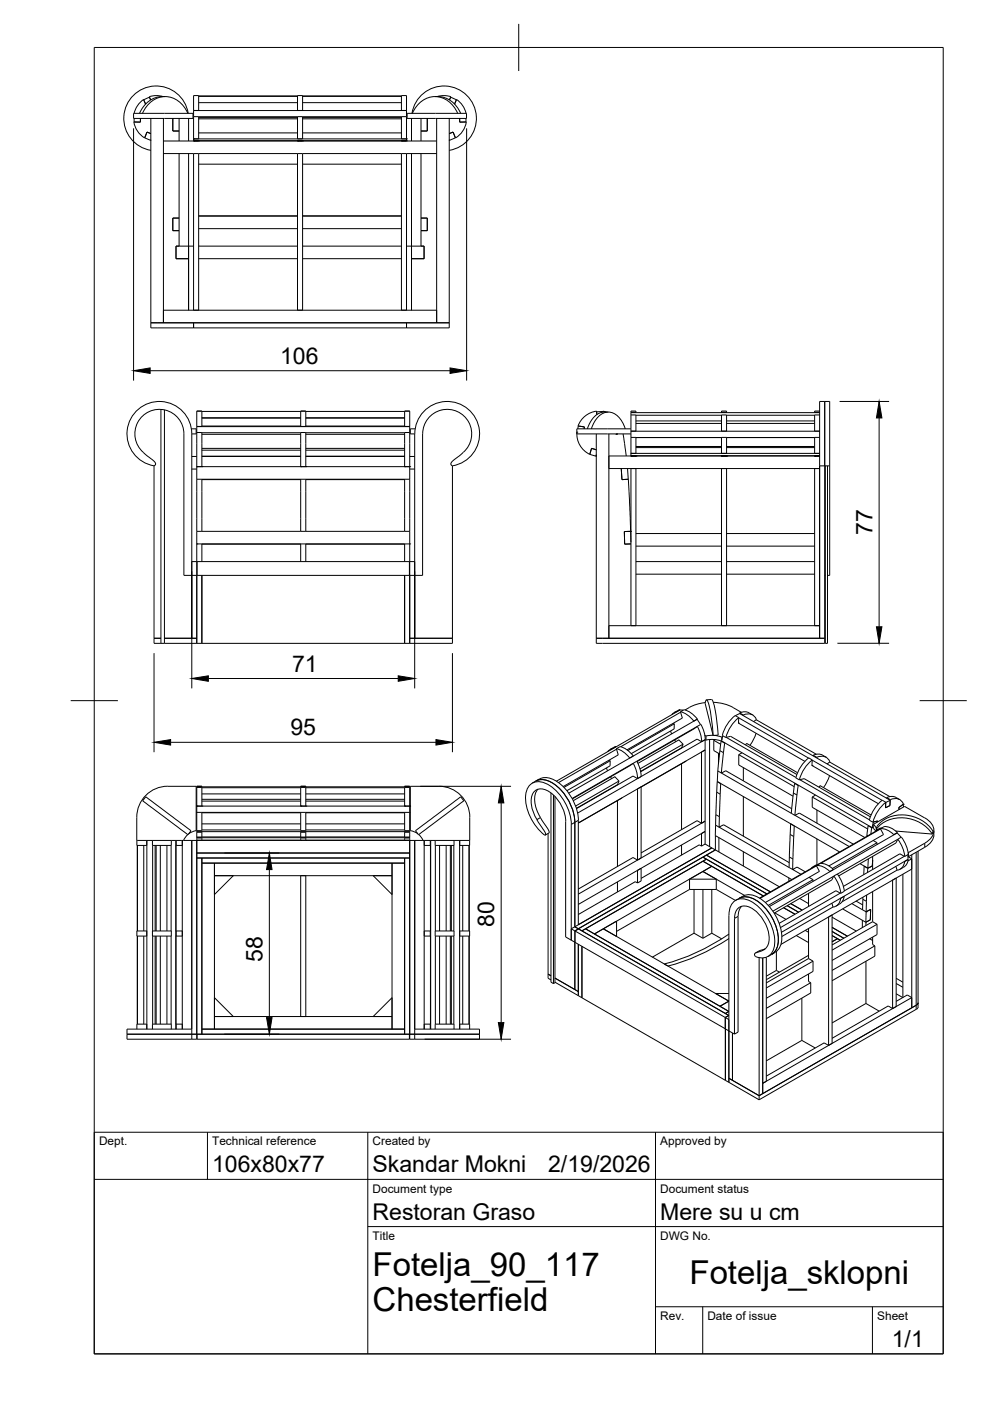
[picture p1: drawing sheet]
<svg xmlns="http://www.w3.org/2000/svg" width="210mm" height="297mm" viewBox="0 0 210 297" stroke-linecap="round" stroke-linejoin="round" font-family="sans-serif">
<!-- layer: Visible -->
<g fill="none" stroke="#000" stroke-width=".21">
<path d="M28.3 24h12.6v1.1h-12.6zM28.4 25.1v.8h1.4M29.8 25.9h-1.4l.6 1.6 .7 1 1 .7 .5-1.2M29.8 25.1v.8M30.2 24a5.1 5.1 0 0 1 7-3 6 6 0 0 1 2.6 3M31.2 28l.8 .3M31.2 28l-.5 1.2 1.2 .5 .1-.1M32 25.1v44.4h63.2v-44.4M32 29.7v.1M34.5 20.5l-1.4-.2-1.5 .2 .3 .7-.2-.6-1.2 .6 .4 .9-.4-1-1.3 1.3-.8 1.6M34.6 25.1v43.3M34.6 29.9h58"/>
<path d="M34.6 32.6h58M35 20.5a5.3 5.3 0 0 0-5.4 3.5M36.6 25.1v2.7h1.4M38 25.1v4.8M38 32.6v19.6M39.9 24a6.9 6.9 0 0 0-11.6-3.8 6.9 6.9 0 0 0 3.7 11.7M40 25.1v4.8M40 32.6v33.2M41 29.4h.1M41 23.4v-3.1h1.1v3.1M41 24.7v4.7M41 29.9h.1"/>
<path d="M41 23.4v1.3M41 29.4v.5M41 32.6v33.2M41 23.4h45.2M41 24.7h45.2M41 29.4h45.2M41 29.8h45.2M42.1 24.7v4.7M42.1 29.9h.1M42.1 34.8h21M42.1 28.2h21M42.1 20.3h21"/>
<path d="M42.1 20.4h21M42.1 21.8h21M42.1 24.9h21M42.1 25.2h21M42.1 23.4h.1M42.1 29.8v.1M42.1 32.6v33.2M63.1 23.4v-3.1h1.1v3.1M63.1 24.7v4.7M63.1 29.9h.1M63.1 23.4h.1M63.1 29.8v.1"/>
<path d="M63.1 32.6v33.2M64.2 24.7v4.7M64.2 29.9h.1M64.2 34.8h20.9M64.2 28.2h20.9M64.2 20.3h20.9M64.2 20.4h20.9M64.2 21.8h20.9M64.2 24.9h20.9M64.2 25.2h20.9M64.2 23.4h.1M64.2 29.8v.1"/>
<path d="M64.2 32.6v33.2M85.1 23.4v-3.1h1.1v3.1M85.1 24.7v4.7M85.1 29.9h.1M85.1 23.4h.1M85.1 29.8v.1M85.1 32.6v33.2M86.2 24.7v4.7M86.2 29.9h.1M86.2 29.4h.1M86.2 23.4v1.3M86.2 29.4v.5"/>
<path d="M86.2 32.6v33.2M86.3 24h12.6v1.1h-12.6zM87.2 25.1v4.8M87.2 32.6v33.2M87.4 24a6.9 6.9 0 0 1 11.6-3.8 6.9 6.9 0 0 1-3.7 11.7M87.4 24a5.1 5.1 0 0 1 7-3 6 6 0 0 1 2.6 3M89.3 25.1v4.8M89.3 32.6v19.6M90.6 25.1v2.7h-1.3M92.2 20.5a5.3 5.3 0 0 1 5.5 3.5M92.6 25.1v43.3M92.7 20.5l1.5-.2 1.4 .2"/>
<path d="M95.2 29.7l.1 .1M95.6 20.5l-.3 .7 .2-.6 1.3 .6-.4 .9 .4-1 .5 .4 1.1 1.4 .4 1.1M97.5 25.1v.8M97.5 25.9h1.4l-.6 1.6-.8 1-.9 .7-.5-1.2-.9 .3 .9-.3 .4 1.2-1.2 .5-.1-.1M98.8 25.1v.8h-1.3M38 46.2h-1.4v2.7h1.4M41 52.2h-3.7v2.6h2.7M42.1 52.2h21M42.1 54.8h21M42.1 48.5h21M42.1 45.8h21M64.2 52.2h20.9"/>
<path d="M64.2 54.8h20.9M64.2 48.5h20.9M64.2 45.8h20.9M86.2 52.2h3.7v2.6h-2.7M89.3 46.2h1.3v2.7h-1.3M32 68.4h63.2M34.6 65.8h58M41 68.4v1.1M86.2 68.4v1.1M32.7 98.8v37.6h63.2v-37.6M34.1 86.8v49.6M34.9 86.9v49.5"/>
<path d="M39 92v30h2.7M39 92a5.2 5.2 0 0 0-7.8-4.5 5.2 5.2 0 0 0-.2 9l1.2 .9a1.16 1.16 0 0 1 .8 1.1l-.3 .3M40.6 90.9h1v1.1h-.9v43.3M40.7 92a6.9 6.9 0 0 0-6.5-6.9 6.9 6.9 0 0 0-7.2 6.1 6.9 6.9 0 0 0 5.7 7.6M40.7 99.4h1M40.7 96.8h1M41.7 98.9v37.5M41.7 98.9h.1M41.7 91.7v7.2M41.7 91.7h1.1v7.2M41.7 87.2v3.2M41.7 87.2h1.1"/>
<path d="M41.7 90.4v1.3M41.7 98.9h45.2M41.7 90.4l45.2 .1M42.8 98.9h.1M42.8 87.2v3.2M42.8 90.4v.1M42.8 96.8h21M42.8 88.6h21M42.8 87.2h21M42.8 88.7h21M42.8 90.3h21M42.8 92.1h21"/>
<path d="M42.8 91.7h21M42.8 96.7h21M42.8 95.4h21M42.8 95.1h21M63.8 98.9h.1M63.8 98.9v-7.2h1v7.2M63.8 87.2v3.2M63.8 87.2h1M63.8 90.4v.1M64.8 98.9h.1M64.8 87.2v3.2M64.8 96.8h21"/>
<path d="M64.8 88.6h21M64.8 87.2h21M64.8 88.7h21M64.8 90.3h21M64.8 92.1h21M64.8 91.7h21M64.8 96.7h21M64.8 95.4h21M64.8 95.1h21M64.8 90.4v.1M85.8 98.9h.1M85.8 87.2v3.2"/>
<path d="M85.8 87.2h1.1M85.8 90.4v.1M86.9 98.9v37.5M86.9 98.9h.1M86.9 91.7h-1.1v7.2M86.9 91.7v7.2M86.9 87.2v3.2M86.9 90.4v1.3M86.9 99.4h1M86.9 96.8h1M87.9 92a6.9 6.9 0 0 1 6.5-6.9 6.9 6.9 0 0 1 7.2 6.1 6.9 6.9 0 0 1-5.7 7.6M88 90.9h-1v1.1h.9v43.3"/>
<path d="M89.6 92v30h-2.7M89.6 92a5.2 5.2 0 0 1 7.4-4.8 5.2 5.2 0 0 1 1.3 8.7M98.2 95.9l-1.8 1.5a1.16 1.16 0 0 0-.8 1.1l.3 .3M122.3 91.6h.1M122.3 91.6a4.8 4.8 0 0 0 2.7 4.7M123.9 90.5l-.1 .4M123.9 90.5l-1.3-.2-.1 .6M125.1 96.3l1.2 .4M125.4 90.9a4.4 4.4 0 0 1 3.6-3.5 4.4 4.4 0 0 1 3.6 3.5M125.4 95l1 .4-1-.3-.3 1.2zM126.4 96.7l.1 .1M126.4 96.5v.3"/>
<path d="M126.4 96.4l-.1 .3M126.5 87.2v.7v-.6l1.3-.1v.2v-.2l.8 .2M126.5 87.2a4.9 4.9 0 0 0-3.9 3.1l1.3 .2M129 87.4a3.9 3.9 0 0 0-4.2 2.7l-.3 .8M129.1 96.7h44.7M129.1 99.3h44.7M129.1 92v43.3M130.6 92h.4M131.7 99.3l.2 2.4 1.3-.1M132.1 92l.7 4.7M133.1 99.3l.1 2.3M133.8 87.4v-.2h1v.2"/>
<path d="M133.8 88h1v3.4M133.8 96.7h.1M133.8 92.7v3.4M133.8 88v2.9M133.8 90.9h-11.5v1.1h11.5M133.8 96.1h.1M133.8 87.4h1M133.8 91.4h1M133.8 92.7h40M133.8 96.1h40M133.8 87.4v.6M133.8 90.9v1.8"/>
<path d="M133.8 96.1v.6M133.8 99.3v33.4M133.8 91.4h40M133.8 87.5h40M133.8 96.6h40M134.8 92.7v3.4M134.8 96.7h.1M134.8 87.4v.1M134.8 91.4h.1M134.8 96.6v.1M134.8 99.3v33.4M134.8 94.7h18.2"/>
<path d="M134.8 89.8h18.2M134.8 89.2h18.2M134.8 88h18.2M134.8 94.9h18.2M153 87.4v-.2h1.1v.2M153 91.4v-3.4h1.1v3.4M153 96.7h.1M153 92.7v3.4M153 87.4h1.1M153 91.4h1.1M153 87.4v.1M153 91.4h.1"/>
<path d="M153 96.6v.1M153 99.3v33.4M154.1 92.7v3.4M154.1 96.7h.1M154.1 87.4v.1M154.1 91.4h.1M154.1 96.6v.1M154.1 99.3v33.4M154.1 94.7h18.6M154.1 89.8h18.6M154.1 89.2h18.6M154.1 88h18.6"/>
<path d="M154.1 94.9h18.6M172.7 96.7h.1M172.7 92.7v3.4M172.7 87.4v.1M172.7 91.4h.1M172.7 96.6v.1M172.7 99.3v33.4M172.7 87.4h1.1M172.7 91.4h1.1M173.8 98.8v-13.7h2.1v13.7M173.8 88h-1.1v3.4M173.8 87.2h-1.1v.2"/>
<path d="M173.8 98.8v36.5M173.8 98.8h2.1M174.9 85.1v51.3h-48.5v-44.4M175 98.8v37.6h.5v-37.6M175.9 98.8v23.2h-.4M40.7 119.1h47.2M41.7 115.3h.1M41.7 112.7h45.2M41.7 101.6h45.2M41.7 115.3h45.2M41.8 119.1v2.9h45v-2.9M42.8 101.6v11.1"/>
<path d="M42.8 115.3v3.8M42.8 101.7h21M63.8 101.6v11.1M63.8 115.3v3.8M64.8 101.6v11.1M64.8 101.7h21M64.8 115.3v3.8M85.8 101.6v11.1M85.8 115.3v3.8M86.9 115.3h.1M133.2 101.6l.5 11.1M133.7 112.7h.1"/>
<path d="M133.7 112.7h-1.3v2.7l1.4-.1M133.7 112.7l.1 2.3M134.8 119.1h18.2M134.8 113.1h18.2M134.8 115.8h18.2M154.1 119.1h18.6M154.1 113.1h18.6M154.1 115.8h18.6M32.7 135.3h1.4M34.9 135.3h6.8M42.8 122v14.4M85.8 122v14.4"/>
<path d="M86.9 135.3h9M126.4 135.3h48.5M129.1 132.7h44.7M134.8 121.7h18.2M154.1 121.7h18.6M174.9 122h.1M130.6 158.3l-1.3 .7-.5 .4M130.6 158.3v.1M130.6 158.3l-1.3 .6M130.7 158.7l1.4 .7 1.4 1.3M130.7 158.8l-12.3 7.1M131.4 158.3l-.7 .4 .4 1.3-11.7 6.8"/>
<path d="M131.5 158.3l1.4 .6 1.4 1.4M142.2 155l.2 .6M142.7 153.3l.3 .2M143 153.5l-.1 1-9.1 5.3M143 153.5l-9.9 5.6M143 156.9l.3 .3M143.4 150.9v.1M143.4 150.9l-.5 .2-.5 .4M143.7 150.7l-.8 .4M144.2 150.5h.1M144.2 150.5l-.8 .4M144.2 150.5l-26.2 15.1"/>
<path d="M144.2 150.5l.7 .1M144.2 150.5l-.5 .2M144.3 150.9l.7-.4 .5 .1 1.5 .9 .9 1M144.3 150.9l.4 1.3-11.8 6.8M144.3 150.9l1.4 .7 1.4 1.3M144.3 151l-12.7 7.3M144.5 158.6l.3-.8-.9-.9-8.7 5M144.5 158.6l-8.7 5M144.8 157.8l-9.1 5.2M147.1 152.9h.1M147.8 154.1l-12.8 7.3M147.8 152.5l-.7 .4"/>
<path d="M147.8 152.5l-27.2 15.7M147.8 152.5l.7 1.1M147.8 154l.7 1.6 .3 1.6M148.6 153.6l-13.6 7.9M148.6 153.6l.7 1.6 .2 1.6M149.4 155.9l.3 .1M149.5 156.8l-.8 .5-.9-.6-12 6.9M149.5 156.8v22.2M149.5 149.1l1.7 6.8h1.1M149.5 156.8l-27 15.6M149.5 149.1l.1-.4 .3-.3a21 21 0 0 1 1.3 7.5M149.5 149l-2.4 .5-1.9 1"/>
<path d="M149.7 156v.9l-.2-.1M149.7 156.9l1.6-.1 1.6 .3M149.8 148.4l1.1-.1a9.6 9.6 0 0 1 1.1 4.3l.3 3.3M150.5 156.8v22.7M151.2 155.9l-1.5 .1M151.2 148.9l1.4 .1 1.8 .5 2.8 1.5M151.3 157v2.1l1.2 .7M151.3 157l1.5 .8M151.4 155.9l1.6 .4M151.6 156.8l-.3 .2M152.3 159.7v2.2M152.9 157.1l-.7 6.4"/>
<path d="M152.9 157.1l.7 .5M153 157.1h-.1M153 157.1l31.9 18.4M153 156.3v.6M153.2 156.2l-.2 .1M153.2 156l-.2 1.1M153.6 157.6l-.6 6.3M153.8 157.5l-.2 .1M154 156.3l14.7 8.5M156.6 153.3h.1M156.6 153.3l14 8.1M156.6 152.2l-.7-.5-1 1-1.3 1.8-.5 1.4 .8 .5 1-.3 14 8.1"/>
<path d="M156.6 152.2v1.1M156.6 152.2l14.8 8.5M156.6 152.1l-1.4 1.6-.8 1.3-.5 1.4M156.8 151.2v.1M156.8 151.2l.8 .4M156.8 151.3l-.9 .4M156.8 151.3l31.9 18.4M156.8 151.1l.9-.2a2.49 2.49 0 0 1 1.9 .7M157.3 159.6l-.7 .4M157.6 151.6v.1M157.6 151.6a1.9 1.9 0 0 1 2.8 1l-.6 .4M158.3 157.6l10.8 6.2"/>
<path d="M158.3 157.6h.1M158.3 157.6l-.3 .3M160.3 155.5l-.5 1.3-.8 1.2M160.3 152.6l12.8 7.3M29 178.2h2.1M29.1 179.2v18.2M30.5 179.2v18.2M30.9 168.9l9.6 7.2-.6 .9-9.7-7.2zM31.1 178.2h1.2M31.1 179.2h.1M31.1 178.2v40M32.3 178.2v1h4v-1"/>
<path d="M32.3 178.2h4M32.4 179.2v18.2M32.9 179.2v18.2M33.1 179.2v18.2M34 179.2v18.2M35.4 179.2v18.2M36.3 179.2v18.2M36.3 178.2h1.1M37.3 179.2h.1M37.3 178.2v40M37.3 179.2v18.2M37.4 178.2h53.8"/>
<path d="M37.4 179.2h1.3M37.4 178.2v1M38.7 178.2v40M39.8 176.9l-.9 1.3M40 176.8l.9-.5 .7-.2v-9.4h-6a6.6 6.6 0 0 0-6.6 6.6v5.9h2.1M40.7 178.2v42.1M41.6 170.8h.1M41.6 172.3h.1M41.6 170.9h.1M41.7 177.5v42.8h-1M41.7 176.5v1M41.7 172.2v3.9"/>
<path d="M41.7 170.9h.1M41.7 166.9v4M41.7 166.9h1.1v4M41.7 170.9v1.3M41.7 176.1v.4M41.7 178.1h45.2M41.7 177.5h45.2M41.7 176.5h1.1M41.7 172.2h45.2M41.7 170.9h45.2M41.7 166.8h45.2M41.7 176.3h45.2"/>
<path d="M42.8 177.6v.5M42.8 176.5v1M42.8 172.2v3.9h-1.1M42.8 170.9h.1M42.8 166.8v-.1h-1.1v.2M42.8 176.3v.2M42.8 172.3h21M42.8 167h21M42.8 168.3h21M42.8 176h21M42.8 174.7h21M42.8 169.8h21"/>
<path d="M42.8 169.5h21M63.8 177.6v.5M63.8 176.5v1M63.8 172.2v3.9h1v-3.9M63.8 170.9h.1M63.8 170.9v-4h1v4M63.8 166.8v-.1h1v.1M63.8 176.3v.2M63.8 176.5h1M64.8 177.6v.5M64.8 176.5v1M64.8 170.9h.1"/>
<path d="M64.8 176.3v.2M64.8 172.3h21M64.8 167h21M64.8 168.3h21M64.8 176h21M64.8 174.7h21M64.8 169.8h21M64.8 169.5h21M85.8 177.6v.5M85.8 176.5v1M85.8 172.2v3.9h1.1M85.8 170.9h.1"/>
<path d="M85.8 166.8v-.1h1.1v.2M85.8 176.3v.2M85.8 176.5h1.1M86.9 177.5v42.8h1M86.9 176.5v1M86.9 172.2v3.9M86.9 170.9h.1M86.9 166.9h-1.1v4M86.9 166.9v4M86.9 170.9v1.3M86.9 176.1v.4M86.9 177.6h-45.2"/>
<path d="M86.9 170.8h.1M86.9 172.3h.1M87 176.1v-9.4h6a6.5 6.5 0 0 1 6.6 6.6v4.9h-2.1M87 176.1l1 .3 .6 .4M87.9 178.2v42.1M88.1 176.1l9.6-7.2 .6 .9-9.6 7.2zM88.8 176.9l.9 1.3M89.9 179.2h1.3M89.9 178.2v40M91.2 178.2h1.1M91.2 178.2v1M91.2 179.2h.1"/>
<path d="M91.3 179.2v18.2M91.3 178.2v40M92.3 178.2h4M92.3 178.2v40M93.2 179.2v18.2M94.6 179.2v18.2M95.5 179.2v18.2M95.7 179.2v18.2M96.2 179.2v18.2M96.3 178.2v1h-4M96.3 178.2h1.2M97.5 179.2h.1"/>
<path d="M97.5 178.2v40M98.1 179.2v18.2M99.4 179.2v18.2M99.5 179.2v18.2M99.6 178.2v1h-2.1M113.6 165.6a3.6 3.6 0 0 1 4.6 .2 10.8 10.8 0 0 1 4.4 8.1M113.6 165.6l-.8 .4M113.6 165.6a3.7 3.7 0 0 1 3.9 .6 10.8 10.8 0 0 1 4.4 8.1v22.2M113.9 173.8a5.9 5.9 0 0 1-.9-5.7 2.29 2.29 0 0 1 3.4-.2 8.2 8.2 0 0 1 3.5 6.2v24.6l1.2 .6M114.1 167.3a4.2 4.2 0 0 0-.4 4.3l.9 1.7M114.6 173.3l1.8 3v.3l-.8 .4M114.6 173.3l-.8 .5 1.9 2.9a.23 .23 0 0 1 0 .2 .23 .23 0 0 1-.2 .2"/>
<path d="M115.5 177.1a10.6 10.6 0 0 1-4-8.5 2.79 2.79 0 0 1 4.2-2.5 10.5 10.5 0 0 1 5.4 8.7v24.5M116.2 176.7v30.7l.6 .4M116.8 168.1v40.1l.5 .3M117.3 168.6v39.9M117.7 168.9v39.5l-.4 .1M122.6 173.9v22.2l28.3-16.3M122.6 174.5l26.9-15.5-.8 .4v15.1M128.6 162.8l.2 .6M129.2 161.2l.2 .1M129.4 161.3l-.1 1.1-9.1 5.2M129.4 161.3l-9.8 5.6M129.4 164.7l.3 .4"/>
<path d="M130.3 164.7h.1M130.3 164.7l1 .9M130.4 164.7l-8.9 5.1M130.9 166.4v.1M130.9 169.7v14M130.9 166.4l-8.7 5M131.2 165.6l-9.2 5.3M131.3 165.6l-.4 .8M131.9 169.1v.1M133.5 160.7h.1M134.2 161.9l-12.9 7.4M134.2 161.8l-12.9 7.6"/>
<path d="M134.3 161.8l.6 1.7 .3 1.6M134.3 160.3h-.1M134.3 160.3l-.8 .4M135 161.4l-.8 .4M135 161.4l.7 1.6 .2 1.6M135.2 167.3l.7-.5v15.1l-.7 .5zM135.2 165.1l-1-.6-12 6.9M135.9 164.6l-.7 .5M144.5 161.9v14M144.5 179.2v2.1M145.5 161.3v.1M148.7 174.5l.8-.4-26.9 15.5"/>
<path d="M148.7 174.5l-.9-.5-11.9 6.8M148.7 179.4v-2.7l.8-.4-26.9 15.5M148.7 179.4l-.4-.3-12.4 7.1M149.5 179l-.8 .4M149.5 179l1.4 .8M150.9 179.8l-29 16.7M150.9 179.8l.8 .4M151.7 177.2v3M151.7 174.9l.8 .5M151.7 174.9v2.3l16.2 9.3M152.1 165.7l-.4 9.2M152.1 165.7l.7 .4"/>
<path d="M152.1 165.7h.1M152.1 165.7l25.9 14.9M152.2 163.5l.8 .4M152.2 163.5l-.1 2.2M152.4 177.6v3M152.5 175.4h.1M152.5 175.4l.9-.5 13.9 8M152.5 175.4l14.8 8.5M152.8 166.1l-.3 9.3M152.8 166.1h.1M153 163.9l.9-.5 14 8.1M153 163.9l14.8 8.5"/>
<path d="M156.6 160v2.2l11.5 6.6M156.6 160l11.8 6.8M157.6 162.8v2.8M157.6 168.9v8.4M167.6 174.7l-.3 9.2M167.6 174.7h.1M167.6 174.7l.8 .4M167.8 172.4l.7 .5M168.4 175.1l-.3 9.2M168.4 175.1h.1M168.5 166.1l-.7 6.3M168.5 166.1l.7 .4"/>
<path d="M168.5 172.9l11.5 6.6M168.5 172.9l1-.5 11.4 6.6M168.6 166.1h-.1M168.7 164.9l.8 .4M169.2 166.5l-.7 6.4M169.3 166.5h-.1M169.5 165.3l1-.2 14 8.1M169.6 165.3l14.7 8.5M172.1 162.3h.1M172.1 162.3l14.1 8.1M172.2 161.1l-.7-.4-1 .9-1.3 1.9-.5 1.4M172.2 169v2.2l11.2 6.4"/>
<path d="M172.2 169l11.8 6.8M172.2 161.2l14.8 8.5M172.2 161.1l-.1 1.2M172.2 161.1l-1.5 1.6-.7 1.3-.5 1.3M172.4 160.1v.2M172.4 160.1l.8 .5M172.9 168.6l-.7 .4M173.2 160.6v.1M173.2 160.6a1.9 1.9 0 0 1 2.8 .9l-.6 .5M173.2 171.7v2.8M173.2 177.8v5.6M173.9 166.6l10.8 6.2"/>
<path d="M173.9 166.6l-.3 .3M174.4 160.1l.8 .4M174.4 160.1l-1.1-.2-.9 .2M175.9 164.4l-.5 1.4-.8 1.2M175.9 161.6l12.8 7.3M184.1 175.1l-.3 2.2M184.1 175.1l.7 .4M184.1 175.1h.1M184.3 173.9l.8 .4 1-.2M184.8 175.5l-.2 1.3M184.9 175.5l.2-.1-.3 .1M185.1 178.2l.8 .5"/>
<path d="M185.2 174.8l.6 .9M185.7 176.2a1.68 1.68 0 0 1-.6-1.4l6.7-3.8 4.3 2.4a2.74 2.74 0 0 1 1.3 4.3l-1.3 1.1M185.8 175.8a7.3 7.3 0 0 1 9.7-1.1 6.9 6.9 0 0 1 2.2 2.1M185.8 175.8v.2M185.9 175.2l-.1 .7h.3M185.9 176l.1 .1M185.9 175.2a7.3 7.3 0 0 1 9.8-1.1 6.9 6.9 0 0 1 2.1 2.1M185.9 176l-.3 .3M185.9 178.7v.4M185.9 178.7l-9.5 5.5M186.1 174.1l-.9 .2-.3 1.2M186.1 174.1l-.1 .2"/>
<path d="M186.7 175.7l.6 1.2-11.6 6.7M186.7 175.7a3.8 3.8 0 0 1 2.8 1.3M186.7 175.8l-12.7 7.3M186.7 175.6v-.1l-.8 .5M186.7 175.6l-25.7 14.8M187 175.5l-.3 .1M187.4 175.3l-.7 .4M187.4 175.3a3.8 3.8 0 0 1 2.9 1.2M187.8 170.1l-.7-.4-1.1 .9-1.2 1.9-.5 1.4M187.8 170.1l-.1 1.2M187.8 170.1l-1.5 1.5-.7 1.3-.5 1.4M188 169.1v.1"/>
<path d="M188 169.1l.7 .4v1.3M188 169.1l.9-.2a2.5 2.5 0 0 1 1.8 .6M188.7 170.8l-1 .5M188.7 169.7l-.9 .4-.1 1.2M188.7 169.7v1.1M188.8 169.5a1.9 1.9 0 0 1 2.8 1l-1 .7M189.9 176.2l7.8 .6M190.2 176.6l-.7 .4M190.2 176.6l.9 .9M190.2 176.6l-27.1 15.6M190.3 178l-12.8 7.3M190.4 177.9l-.5 .8-12.1 7"/>
<path d="M190.4 177.9l.8 1.6 .6 2.1M190.6 171.2v.4M191.1 177.5l-.7 .4M191.1 177.5l.9 1.5 .6 2.1M191.5 170.5h.1M191.5 170.5l.1 .6M191.5 170.5l-.9 .7M196.1 178.8l-3.5 2M197.8 176.2l-.1 .6M198 176.1v.9M198 176.9a3.3 3.3 0 0 1-1.9 2.7l-3.5 2M29.1 198.5v18.6"/>
<path d="M30.5 198.5v18.6M31.1 197.4h-2.1v1.1h2.1M31.1 197.4h.1M31.1 198.5h.1M32.3 197.4h4v1.1h-4zM32.4 198.5v18.6M32.9 198.5v18.6M33.1 198.5v18.6M34 198.5v18.6M35.4 198.5v18.6M36.3 198.5v18.6M37.3 197.4h.1"/>
<path d="M37.3 198.5h.1M37.3 198.5v18.6M37.4 198.5h1.3M37.4 197.4h1.3M37.4 197.4v1.1M41.7 180.9h45.2M41.7 181.9h45.2M42.8 181.9v37.4M42.8 183h43M45.5 185.7h37.6M45.5 183v35.2M49.5 185.7l-4 4"/>
<path d="M63.8 185.7v29.8M64.8 185.7v29.8M79.1 185.7l4 4M83.1 183v35.2M85.8 181.9v37.4M89.9 198.5h1.3M89.9 197.4h1.3M91.2 197.4v1.1M91.2 197.4h.1M91.2 198.5h.1M91.3 198.5v18.6M92.3 197.4h4v1.1h-4"/>
<path d="M93.2 198.5v18.6M94.6 198.5v18.6M95.5 198.5v18.6M95.7 198.5v18.6M96.2 198.5v18.6M97.5 197.4h.1M97.5 198.5h.1M97.5 197.4h2.1v1.1h-2.1M98.1 198.5v18.6M99.4 198.5v18.6M99.5 198.5v18.6M121.1 199.3l.8 .4"/>
<path d="M121.9 197.4v12.4M121.9 196.5l.7 .4M121.9 196.5l-.8 .4 .8 .5M121.9 197.4l.8-.4 31.8 18.3M121.9 197.4v2.4l31.9 18.3M121.9 197.4l31.9 18.3M122.6 196.9v.1M122.6 196.9l.8 .5M122.6 196.9l-.7 .5M124.1 196.9l30.4 17.5M124.1 196.9l-.7 .5M124.1 196.9l1.9 1.1"/>
<path d="M127.9 196.9l26.6 15.4M127.9 196.9l-1.9 1.1M127.9 196.9l2.8-1.6v3.3M130.9 187v2.1M135.2 182.4l-1-.6-11.6 6.7M135.2 184.5l.7-.4v2.7l-.7 .4zM135.2 187.2l-.5-.3-12.1 7M146.2 188.6l-15.5 8.9M146.2 188.6h5.7M147.2 197.9l1.8 1M147.2 188.6v9.3M147.2 197.9l-8.9 5"/>
<path d="M149 181.7l13.6 7.8-12.8-7.3M149 188.6v10.3M149 182.6l12.8 7.4-10.9-6.3M149 181.7l.8 .5M149 184.8l8.9 5.1M149 182.6l1.9 1.1M149 184.8l2.9 1.6M149.8 181.3l13.5 7.8M149.8 181.3l-.8 .4M149.8 182.2l-.8 .4M149.8 182.2l-26.4 15.2M150.9 197.9l-1.9 1"/>
<path d="M150.9 188.6v9.3M150.9 197.9l2.1 1.2M150.9 183.7l-1.9 1.1M150.9 183.7l-24.9 14.3M151.7 180.2l-29.1 16.7M151.7 180.2l-1.9 1.1M151.7 180.2l13.5 7.8M151.9 188.6l4 2.3M151.9 186.4v2.2M151.9 186.4h-5.7v2.2M154.5 194v35.5M154.6 198a44.2 44.2 0 0 1-13.8 6.4l.8 .4a43 43 0 0 0 13-5.8"/>
<path d="M154.6 194a2.94 2.94 0 0 1 2.9-3.4 8.6 8.6 0 0 1 6 5.5 6.6 6.6 0 0 1 0 6.1 2.67 2.67 0 0 1-3.3 .6M155.7 194.7v24.6M155.7 194.7a2.2 2.2 0 0 1 1-2.3 2.2 2.2 0 0 1 2.5 0 7.8 7.8 0 0 1 3.8 7.3 2.18 2.18 0 0 1-1.1 1.7M156.5 194.3v24.5l-.8 .5M156.7 190.5a3.6 3.6 0 0 1 5 .3 10.5 10.5 0 0 1 4 8.8 3 3 0 0 1-1.4 2.3M156.7 190.5l-.7 .4M156.8 190.4a3.9 3.9 0 0 1 4.1 .9 10.5 10.5 0 0 1 4.1 8.7 3 3 0 0 1-1.4 2.4M157.2 192.2l-.4 .6-.3 1.5M157.6 180.6v3M164.3 193.5l2.4 1.4M166.1 192.5l2.5 1.3M166.9 192l2.4 1.4"/>
<path d="M167.3 186.1v.7M167.3 183.9l.8 .4M167.7 191.6l2.4 1.4M168.1 184.3h.1M168.1 184.3l1.7 1.1M168.1 184.3l.9-.5 1.7 1M168.8 198.4l2.6 1.4M169.5 190.5l1.9 1.1M170.7 197.3l.7 .4M171.4 189.4v2.8M171.4 196.9v6.3M171.5 186l.9 .5"/>
<path d="M172.4 183.8v.1M172.4 183.8l-.4 .3M172.4 186.5v.4M172.4 186.5l-9.5 5.5M173.1 183.5a3.8 3.8 0 0 1 2.8 1.3M173.1 183.6l-12 6.9M173.2 183.4l-.8 .4M175.7 194.4l.7-.4v27.2l-.7 .4zM175.9 184.8v.1M176.4 191.5l.2 .8M176.4 196.6l3.3 1.9M176.4 194.5l5.1 2.9"/>
<path d="M176.4 197.5l2.5 1.4M176.4 198.4l1.8 1M176.6 192.3l-10.8 6.3M176.6 184.4l-.7 .4M176.7 184.3l-1-.7a2.21 2.21 0 0 0-2.6-.1l.6 1.2-11.4 6.7M176.7 185.8l-12.8 7.4M176.8 185.7l.7-.4 .9 1.5 .6 2.2-.8 .4M176.8 185.7l-.4 .9-12.3 7M176.8 185.7l.9 1.6 .6 2.1M177.6 199l-1.2 .7M178 191.7l-.7 .4M178.2 189.4l-12.7 7.3"/>
<path d="M178.2 189.4l-1-.5-12 6.9M178.3 190.5a1.93 1.93 0 0 1-1.7 1.8M178.7 192.7l4.9 2.8M178.9 190l-.7 .5M179 190l-.4 1.2-.6 .5M180.6 191.6l2.3 1.3M181.5 191.1l1.4 .8M182.4 183.1l1.6 1M182.8 195.1v1.6M182.9 192.9l.7 .4M183 190.2l-.1 2.7M183.2 183.6l-.1 1.8"/>
<path d="M183.2 183.6l.8 .5M183.2 183.6h.1M183.6 193.3h.1M183.6 193.3l1-.5-.1 2.2M183.7 189.8l-.1 5.7M184 184.1l-.1 .9M184.1 182.1l-.1 2M184.4 199l.6 .4M184.5 195l-.9 .5v.7M184.5 195l-.9 .5M185 195.4l.9 .6M185 198.7v1.6l.5 .2"/>
<path d="M185 181.6v2.8M185 189v6.4M185 195.4l-8.6 4.9M185 182.4v1.2l-1 .5M185.9 196v2.1l-9.5 5.5M185.9 196l-9.5 5.5M189.3 186.6l.7-.4v27.2l-.7 .4zM189.9 183.7l.3 .8M190.2 184.5l-11.6 6.7M191.4 185.3v26.2M191.6 183.9l-.8 .4M191.7 181.6l-12.7 7.3"/>
<path d="M191.8 182.7h.1M191.8 181.6l-1-.6-12 6.9M191.8 182.7a1.93 1.93 0 0 1-1.6 1.8M192.5 182.2h.1M192.5 180.7l.1 .1M192.5 181.2v1M192.5 182.2l-26.8 15.5M192.6 182.2l-.8 .5M192.6 181.2l-.8 .4M192.6 182.2l-.5 1.2-.5 .5M192.6 181.6l.7 .5-.8 .4M192.6 180.8v.8"/>
<path d="M193.3 181.2v32.5l.9-.6M193.3 184.3l-27.7 15.9M194.6 180.5v33M26.9 219.3h74.8M31.1 217.1h-2.1v1.1M31.1 217.1h.1M32.3 218.2v-1.1h4v1.1M37.3 217.1h.1M37.4 217.1h1.3M37.4 217.1v1.1M40.7 218.2h-13.8v2.1h13.8M41.8 219.3v1h45v-1"/>
<path d="M42.8 218.2h43M45.5 215.5h37.6M45.5 211.5l4 4M83.1 211.5l-4 4M87.9 218.2h13.8v2.1h-13.8M89.9 217.1h1.3M91.2 217.1h.1M91.2 217.1v1.1M92.3 217.1h4v1.1M97.5 217.1h.1M97.5 217.1h2.1v1.1M116.2 206.5l.6 .4"/>
<path d="M117.7 208.2l4.9 2.9M117.7 207.4l4.9 2.8zM122.6 200.2v10.9M122.6 211.1l.8 .4M123.4 211.5l30.4 17.6M123.4 200.6v10.9M153.8 215.7v2.4M153.8 218.2l1.9 1.1M153.8 215.7v13.4M153.8 218.1h.1M153.8 215.7l.7 .5M154.5 215.3l-.7 .4"/>
<path d="M154.5 214.4l-.7 .5 .7 .4M154.5 212.3l-1.8 1 1.8 1.1M154.5 210.6h-2.8l2.8 1.7M155.3 219v10.1l-.8-.5 6.5 3.7M161 203.1v30.1M161.7 203.1v28.8l-.7 .4M161.8 201.4l-1.1 .5a.55 .55 0 0 0-.7 .3 .55 .55 0 0 0 .2 .6M162.2 201.3l-.4 .1M162.2 201.2l-1.1 .3-.9 .5M162.5 203v26.3l-.8 .4 31.6-18.2-.9-.5-2.4 1.3M164.3 201.9l-1.5 .9M164.6 205.7l.6 .4"/>
<path d="M164.6 205.7l-2.1 1.3M164.6 201.7v4M170 211.6v9M171.4 203.2l1 .6M171.4 206.5v1.6l.5 .3M171.4 203.2l-8.9 5.2M171.4 202.6l-8.9 5.1M171.9 208.4l-9.4 5.4M171.9 208.4v2.1l-9.4 5.5M172.4 203.8v2.2l-9.9 5.7M172.4 203.8l-9.9 5.7M183.6 203.8v9"/>
<path d="M183.6 212.8l2.8 1.6M183.6 212.8l-7.2 4.1M185.5 200.5l-9.1 5.2M185.5 200.5v2.2l-9.1 5.2M189.3 213.8l-1-.5-11.9 6.8M190 210.7l1.4 .8M190 208.5l1.4 .8M190 207.4l1.4 .8M194.2 213.1l-33.2 19.2M194.7 212.6l-.4 .5M194.7 213.5l-.4 .5-33.3 19.2M153.8 229.1l.7 .4"/>
<path d="M154.5 229.5l6.5 3.7M170 220.6l2.8 1.6M170 220.6l-7.5 4.3M175.7 221.6l-1-.5-12.2 7.1"/>
</g>
<!-- layer: Visible Narrow -->
<path d="M152.6 159.2l.8 .4M122.6 173.9l-1.5 .9M151.8 172.7l.7 .5M152 167.9l.7 .5M167.5 176.9l.8 .5M168.2 168.1l.8 .5M183.8 177.1l.2 .1M196.1 178.8v.8M156.5 194.3l-.8 .4M167.4 181.7l.7 .4M182.9 190.7l.8 .4M194.2 180.7v33.3" fill="none" stroke="#000" stroke-width=".21"/>
<!-- layer: TITLEBLOCK -->
<path d="M20 240.1h180v46.9h-180zM20 250h180M44 240.1v9.9M78 240.1v46.9M139 240.1v46.9M78 260.1h122M139 277.1h61M149 277.1v9.9M185 277.1v9.9" fill="none" stroke="#000" stroke-width=".21"/>
<!-- layer: BORDER -->
<path d="M20 10.1h180v276.9h-180zM110 5.1v10M15 148.6h10M195 148.6h10" fill="none" stroke="#000" stroke-width=".21"/>
<!-- layer: FD_Dimensions -->
<g fill="none" stroke="#000" stroke-width=".21">
<path d="M28.3 27.2v53.5M98.9 27.2v53.5M31.8 78.6h63.6M178 85.1h10.5M186.4 88.6v44.3M32.7 138.5v21M40.7 121.1v24.9M87.9 121.1v24.9M95.9 138.5v21M177.5 136.4h11M36.2 157.4h56.2M44.2 143.9h40.2"/>
<path d="M89.1 166.7h19.3M106.3 170.2v46.6M47.6 180.9h11.6M57.1 184.4v31.4M47.6 219.3h11.6M90 220.3h18.4"/>
</g>
<path d="M28.3 78.6l3.5-.6v1.2zM95.4 78l3.5 .6-3.5 .6zM186.4 85.1l.6 3.5h-1.2zM185.8 132.9h1.2l-.6 3.5zM32.7 157.4l3.5-.6v1.2zM40.7 143.9l3.5-.6v1.1zM84.4 143.3l3.5 .6-3.5 .5zM92.4 156.8l3.5 .6-3.5 .6zM106.3 166.7l.5 3.5h-1.1zM57.1 180.9l.6 3.5h-1.2zM56.5 215.8h1.2l-.6 3.5zM105.7 216.8h1.1l-.5 3.5z" fill="#000" stroke="#000" stroke-width=".21"/>
<g font-size="7">
<text x="79" y="270.6">Fotelja_90_117</text>
<text x="146.2" y="272.3">Fotelja_sklopni</text>
<text x="79" y="278.1">Chesterfield</text>
</g>
<g font-size="4.9">
<text x="59.4" y="77.1">106</text>
<text x="185" y="113.5" transform="rotate(-90 185 113.5)">77</text>
<text x="61.9" y="142.5">71</text>
<text x="61.6" y="155.9">95</text>
<text x="104.8" y="196.5" transform="rotate(-90 104.8 196.5)">80</text>
<text x="55.6" y="204" transform="rotate(-90 55.6 204)">58</text>
<text x="45" y="248.5">106x80x77</text>
<text x="79" y="248.5">Skandar Mokni</text>
<text x="116.2" y="248.5">2/19/2026</text>
<text x="79" y="258.6">Restoran Graso</text>
<text x="140" y="258.6">Mere su u cm</text>
<text x="189.1" y="285.7">1/1</text>
</g>
<g font-size="2.5">
<text x="21" y="242.9">Dept.</text>
<text x="45" y="242.9">Technical reference</text>
<text x="79" y="242.9">Created by</text>
<text x="140" y="242.9">Approved by</text>
<text x="79" y="252.8">Document type</text>
<text x="140" y="252.8">Document status</text>
<text x="79" y="262.9">Title</text>
<text x="140" y="262.9">DWG No.</text>
<text x="140" y="279.9">Rev.</text>
<text x="150" y="279.9">Date of issue</text>
<text x="186" y="279.9">Sheet</text>
</g>
</svg>
